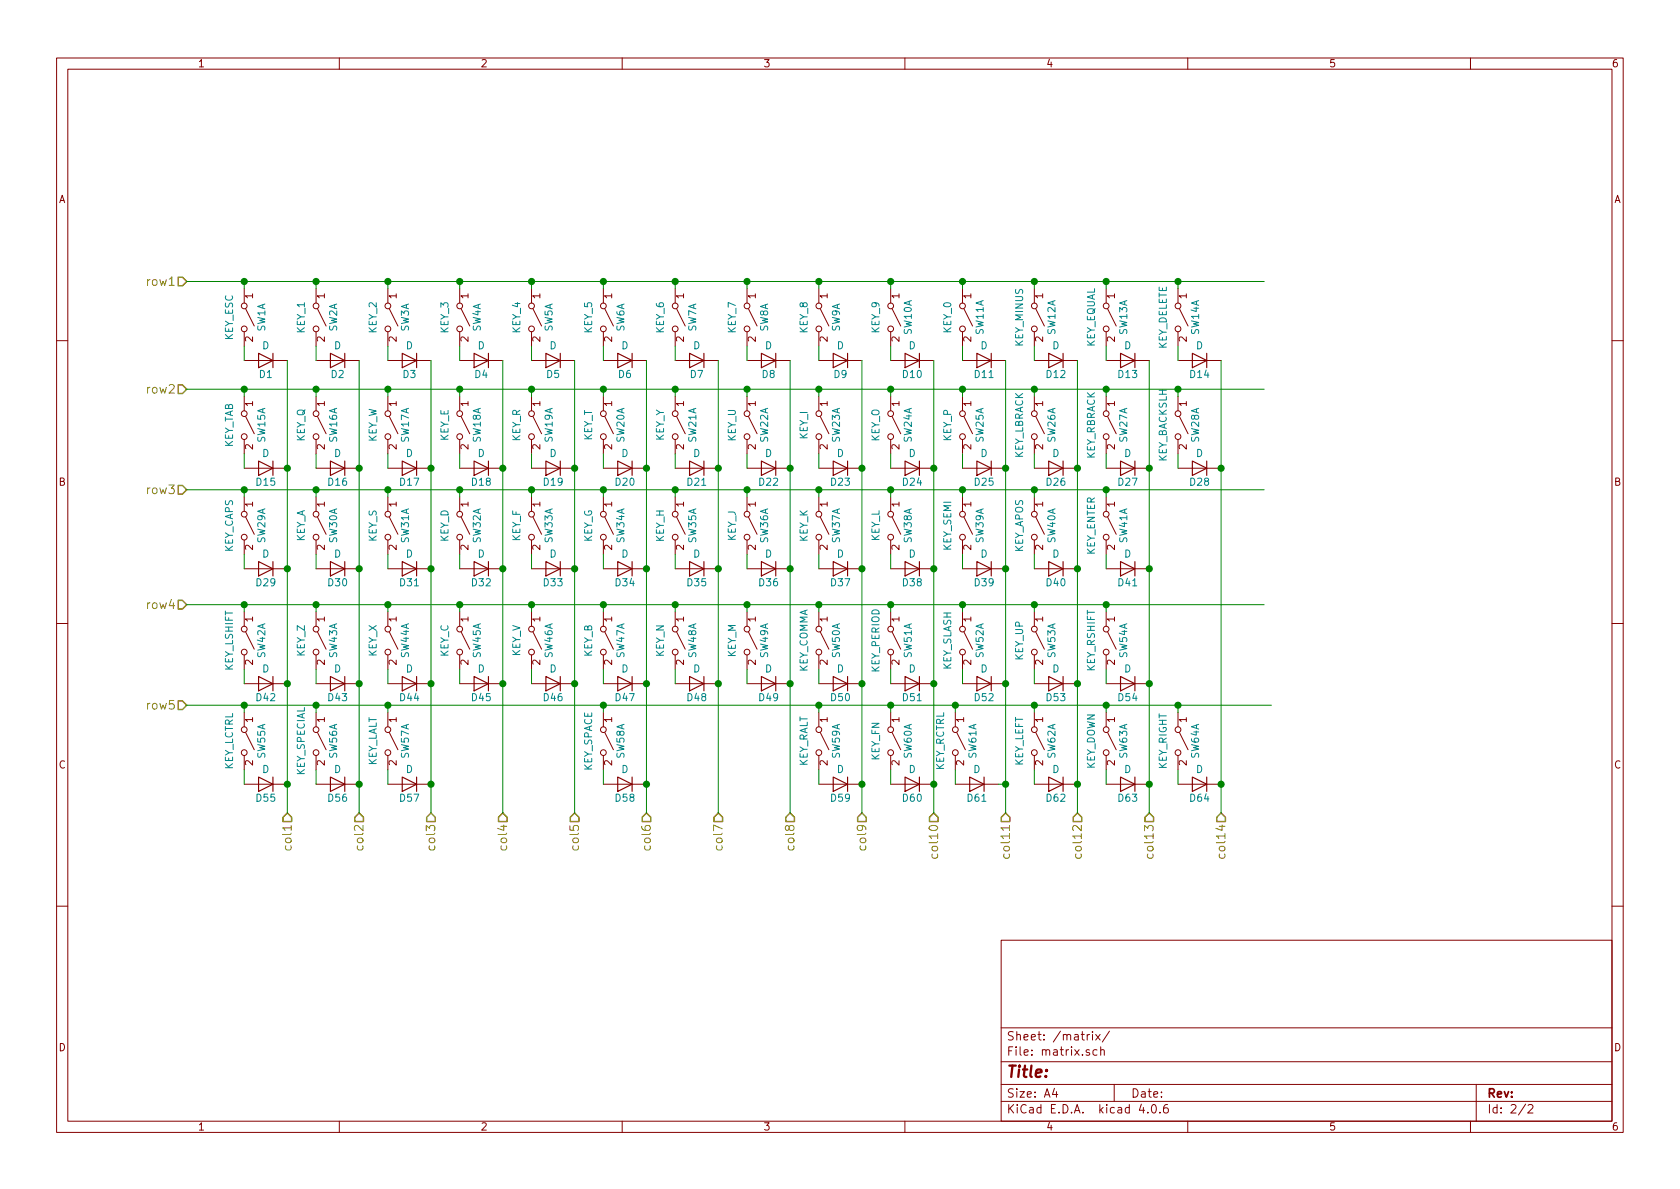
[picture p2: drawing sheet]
<svg xmlns="http://www.w3.org/2000/svg" width="297mm" height="210mm" viewBox="0 0 297 210" stroke-linecap="round" stroke-linejoin="round" font-family="sans-serif">
<g fill="none" stroke="#840000" stroke-width=".18">
<path d="M10 10.3h277v189.9h-277zM12 12.2h273v186.1h-273zM60 10.3v1.9M110 10.3v1.9M160 10.3v1.9M210 10.3v1.9M260 10.3v1.9M43.2 51v2.6M43.2 58.7v2.5M43.4 54.6l1.6 3.1M55.9 51v2.6M55.9 58.7v2.5"/>
<path d="M56.1 54.6l1.6 3.1M68.6 51v2.6M68.6 58.7v2.5M68.8 54.6l1.6 3.1M81.3 51v2.6M81.3 58.7v2.5M81.5 54.6l1.6 3.1M94 51v2.6M94 58.7v2.5M94.2 54.6l1.6 3.1M106.7 51v2.6M106.7 58.7v2.5"/>
<path d="M106.9 54.6l1.6 3.1M119.4 51v2.6M119.4 58.7v2.5M119.6 54.6l1.6 3.1M132.1 51v2.6M132.1 58.7v2.5M132.3 54.6l1.6 3.1M144.8 51v2.6M144.8 58.7v2.5M145 54.6l1.6 3.1M157.5 51v2.6M157.5 58.7v2.5"/>
<path d="M157.7 54.6l1.6 3.1M170.2 51v2.6M170.2 58.7v2.5M170.4 54.6l1.6 3.1M182.9 51v2.6M182.9 58.7v2.5M183.1 54.6l1.6 3.1M195.6 51v2.6M195.6 58.7v2.5M195.8 54.6l1.6 3.1M208.3 51v2.6M208.3 58.7v2.5"/>
<path d="M208.5 54.6l1.6 3.1M10 60.2h2M43.2 70.1v2.5M43.2 77.7v2.6M43.2 63.7h7.6M43.4 73.7l1.6 3M55.9 63.7h7.6M55.9 70.1v2.5M55.9 77.7v2.6M56.1 73.7l1.6 3M68.6 63.7h7.6M68.6 70.1v2.5"/>
<path d="M68.6 77.7v2.6M68.8 73.7l1.6 3M81.3 63.7h7.6M81.3 70.1v2.5M81.3 77.7v2.6M81.5 73.7l1.6 3M94 63.7h7.6M94 70.1v2.5M94 77.7v2.6M94.2 73.7l1.6 3M106.7 63.7h7.6M106.7 70.1v2.5"/>
<path d="M106.7 77.7v2.6M106.9 73.7l1.6 3M119.4 63.7h7.6M119.4 70.1v2.5M119.4 77.7v2.6M119.6 73.7l1.6 3M132.1 63.7h7.6M132.1 70.1v2.5M132.1 77.7v2.6M132.3 73.7l1.6 3M144.8 63.7h7.6M144.8 70.1v2.5"/>
<path d="M144.8 77.7v2.6M145 73.7l1.6 3M157.5 63.7h7.6M157.5 70.1v2.5M157.5 77.7v2.6M157.7 73.7l1.6 3M170.2 63.7h7.6M170.2 70.1v2.5M170.2 77.7v2.6M170.4 73.7l1.6 3M182.9 63.7h7.6M182.9 70.1v2.5"/>
<path d="M182.9 77.7v2.6M183.1 73.7l1.6 3M195.6 63.7h7.6M195.6 70.1v2.5M195.6 77.7v2.6M195.8 73.7l1.6 3M208.3 63.7h7.6M208.3 70.1v2.5M208.3 77.7v2.6M208.5 73.7l1.6 3M285 60.2h2M43.2 87.9v2.5"/>
<path d="M43.2 95.5v2.5M43.2 82.8h7.6M43.4 91.4l1.6 3.1M55.9 87.9v2.5M55.9 95.5v2.5M55.9 82.8h7.6M56.1 91.4l1.6 3.1M68.6 87.9v2.5M68.6 95.5v2.5M68.6 82.8h7.6M68.8 91.4l1.6 3.1M81.3 87.9v2.5"/>
<path d="M81.3 95.5v2.5M81.3 82.8h7.6M81.5 91.4l1.6 3.1M94 87.9v2.5M94 95.5v2.5M94 82.8h7.6M94.2 91.4l1.6 3.1M106.7 87.9v2.5M106.7 95.5v2.5M106.7 82.8h7.6M106.9 91.4l1.6 3.1M119.4 87.9v2.5"/>
<path d="M119.4 95.5v2.5M119.4 82.8h7.6M119.6 91.4l1.6 3.1M132.1 87.9v2.5M132.1 95.5v2.5M132.1 82.8h7.6M132.3 91.4l1.6 3.1M144.8 87.9v2.5M144.8 95.5v2.5M144.8 82.8h7.6M145 91.4l1.6 3.1M157.5 87.9v2.5"/>
<path d="M157.5 95.5v2.5M157.5 82.8h7.6M157.7 91.4l1.6 3.1M170.2 87.9v2.5M170.2 95.5v2.5M170.2 82.8h7.6M170.4 91.4l1.6 3.1M182.9 87.9v2.5M182.9 95.5v2.5M182.9 82.8h7.6M183.1 91.4l1.6 3.1M195.6 87.9v2.5"/>
<path d="M195.6 95.5v2.5M195.6 82.8h7.6M195.8 91.4l1.6 3.1M208.3 82.8h7.6M10 110.3h2M43.2 108.2v2.5M43.2 115.8v2.6M43.2 100.6h7.6M43.4 111.8l1.6 3M55.9 108.2v2.5M55.9 115.8v2.6M55.9 100.6h7.6"/>
<path d="M56.1 111.8l1.6 3M68.6 108.2v2.5M68.6 115.8v2.6M68.6 100.6h7.6M68.8 111.8l1.6 3M81.3 108.2v2.5M81.3 115.8v2.6M81.3 100.6h7.6M81.5 111.8l1.6 3M94 108.2v2.5M94 115.8v2.6M94 100.6h7.6"/>
<path d="M94.2 111.8l1.6 3M106.7 108.2v2.5M106.7 115.8v2.6M106.7 100.6h7.6M106.9 111.8l1.6 3M119.4 108.2v2.5M119.4 115.8v2.6M119.4 100.6h7.6M119.6 111.8l1.6 3M132.1 108.2v2.5M132.1 115.8v2.6M132.1 100.6h7.6"/>
<path d="M132.3 111.8l1.6 3M144.8 108.2v2.5M144.8 115.8v2.6M144.8 100.6h7.6M145 111.8l1.6 3M157.5 108.2v2.5M157.5 115.8v2.6M157.5 100.6h7.6M157.7 111.8l1.6 3M170.2 108.2v2.5M170.2 115.8v2.6M170.2 100.6h7.6"/>
<path d="M170.4 111.8l1.6 3M182.9 108.2v2.5M182.9 115.8v2.6M182.9 100.6h7.6M183.1 111.8l1.6 3M195.6 108.2v2.5M195.6 115.8v2.6M195.6 100.6h7.6M195.8 111.8l1.6 3M285 110.3h2M43.2 126v2.5M43.2 133.6v2.5"/>
<path d="M43.2 120.9h7.6M43.2 138.7h7.6M43.4 129.5l1.6 3.1M55.9 126v2.5M55.9 133.6v2.5M55.9 120.9h7.6M55.9 138.7h7.6M56.1 129.5l1.6 3.1M68.6 126v2.5M68.6 133.6v2.5M68.6 120.9h7.6M68.6 138.7h7.6"/>
<path d="M68.8 129.5l1.6 3.1M81.3 120.9h7.6M94 120.9h7.6M106.7 126v2.5M106.7 133.6v2.5M106.7 120.9h7.6M106.7 138.7h7.6M106.9 129.5l1.6 3.1M119.4 120.9h7.6M132.1 120.9h7.6M144.8 126v2.5M144.8 133.6v2.5"/>
<path d="M144.8 120.9h7.6M144.8 138.7h7.6M145 129.5l1.6 3.1M157.5 126v2.5M157.5 133.6v2.5M157.5 120.9h7.6M157.5 138.7h7.6M157.7 129.5l1.6 3.1M168.9 138.7h7.6M168.9 126v2.5M168.9 133.6v2.5M169.2 129.5l1.5 3.1"/>
<path d="M170.2 120.9h7.6M182.9 126v2.5M182.9 133.6v2.5M182.9 120.9h7.6M182.9 138.7h7.6M183.1 129.5l1.6 3.1M195.6 126v2.5M195.6 133.6v2.5M195.6 120.9h7.6M195.6 138.7h7.6M195.8 129.5l1.6 3.1M208.3 126v2.5"/>
<path d="M208.3 133.6v2.5M208.3 138.7h7.6M208.5 129.5l1.6 3.1M10 160.2h2M177 166.3h108v32h-108zM285 160.2h2M60 198.3v1.9M110 198.3v1.9M160 198.3v1.9M177 194.8h108M177 191.8h108M177 187.8h108"/>
<path d="M177 181.8h108M186.4 192.5l-.3 1h.9M186.8 193v1M192.2 182.9v1M192.6 185.7a.37 .37 0 0 0-.6 .1l.1 .2 .5 .2 .1 .1-.2 .3-.5-.1M192.7 182.9l-.5 .3M193.2 182.4v.2M193.2 182.9v1M193.7 182.9l.8 1M194 185.7l-.5-.1-.3 .3 .1 .6 .2 .1 .5-.1M194.5 182.9l-.8 1M194.6 185.7l.2-.1 .4 .1v.9"/>
<path d="M194.6 185.1v1.5M196.2 182.3l-1.3 2M197 191.8v3M201.8 195.2l-.4 1.1h1M202.9 196.7v.1M203.8 195.4l.1-.1a.81 .81 0 0 1 .6 .6 .81 .81 0 0 1-.3 .8l-.1 .1a.8 .8 0 0 1-.6-.6 .8 .8 0 0 1 .3-.8zM205.1 196.7v.1M206.4 195.3a.59 .59 0 0 0-.7 .7l.1 .7 .2 .1 .5-.1 .1-.5-.2-.2-.4-.1-.3 .3M210 198.3v1.9M260 198.3v1.9M261 191.8v6.5M269.7 195.2l-1.2 2"/>
<path d="M270.2 195.5l.2-.2h.4l.2 .5-.9 1h.9"/>
<circle cx="43.2" cy="58.2" r=".51"/>
<circle cx="43.2" cy="54.1" r=".51"/>
<circle cx="55.9" cy="54.1" r=".51"/>
<circle cx="55.9" cy="58.2" r=".51"/>
<circle cx="68.6" cy="54.1" r=".51"/>
<circle cx="68.6" cy="58.2" r=".51"/>
<circle cx="81.3" cy="58.2" r=".51"/>
<circle cx="81.3" cy="54.1" r=".51"/>
<circle cx="94" cy="54.1" r=".51"/>
<circle cx="94" cy="58.2" r=".51"/>
<circle cx="106.7" cy="54.1" r=".51"/>
<circle cx="106.7" cy="58.2" r=".51"/>
<circle cx="119.4" cy="54.1" r=".51"/>
<circle cx="119.4" cy="58.2" r=".51"/>
<circle cx="132.1" cy="54.1" r=".51"/>
<circle cx="132.1" cy="58.2" r=".51"/>
<circle cx="144.8" cy="58.2" r=".51"/>
<circle cx="144.8" cy="54.1" r=".51"/>
<circle cx="157.5" cy="54.1" r=".51"/>
<circle cx="157.5" cy="58.2" r=".51"/>
<circle cx="170.2" cy="54.1" r=".51"/>
<circle cx="170.2" cy="58.2" r=".51"/>
<circle cx="182.9" cy="54.1" r=".51"/>
<circle cx="182.9" cy="58.2" r=".51"/>
<circle cx="195.6" cy="58.2" r=".51"/>
<circle cx="195.6" cy="54.1" r=".51"/>
<circle cx="208.3" cy="54.1" r=".51"/>
<circle cx="208.3" cy="58.2" r=".51"/>
<circle cx="43.2" cy="77.2" r=".51"/>
<circle cx="43.2" cy="73.1" r=".51"/>
<circle cx="55.9" cy="73.1" r=".51"/>
<circle cx="55.9" cy="77.2" r=".51"/>
<circle cx="68.6" cy="77.2" r=".51"/>
<circle cx="68.6" cy="73.1" r=".51"/>
<circle cx="81.3" cy="73.1" r=".51"/>
<circle cx="81.3" cy="77.2" r=".51"/>
<circle cx="94" cy="77.2" r=".51"/>
<circle cx="94" cy="73.1" r=".51"/>
<circle cx="106.7" cy="73.1" r=".51"/>
<circle cx="106.7" cy="77.2" r=".51"/>
<circle cx="119.4" cy="77.2" r=".51"/>
<circle cx="119.4" cy="73.1" r=".51"/>
<circle cx="132.1" cy="77.2" r=".51"/>
<circle cx="132.1" cy="73.1" r=".51"/>
<circle cx="144.8" cy="73.1" r=".51"/>
<circle cx="144.8" cy="77.2" r=".51"/>
<circle cx="157.5" cy="73.1" r=".51"/>
<circle cx="157.5" cy="77.2" r=".51"/>
<circle cx="170.2" cy="77.2" r=".51"/>
<circle cx="170.2" cy="73.1" r=".51"/>
<circle cx="182.9" cy="73.1" r=".51"/>
<circle cx="182.9" cy="77.2" r=".51"/>
<circle cx="195.6" cy="73.1" r=".51"/>
<circle cx="195.6" cy="77.2" r=".51"/>
<circle cx="208.3" cy="77.2" r=".51"/>
<circle cx="208.3" cy="73.1" r=".51"/>
<circle cx="43.2" cy="95" r=".51"/>
<circle cx="43.2" cy="90.9" r=".51"/>
<circle cx="55.9" cy="90.9" r=".51"/>
<circle cx="55.9" cy="95" r=".51"/>
<circle cx="68.6" cy="95" r=".51"/>
<circle cx="68.6" cy="90.9" r=".51"/>
<circle cx="81.3" cy="95" r=".51"/>
<circle cx="81.3" cy="90.9" r=".51"/>
<circle cx="94" cy="90.9" r=".51"/>
<circle cx="94" cy="95" r=".51"/>
<circle cx="106.7" cy="95" r=".51"/>
<circle cx="106.7" cy="90.9" r=".51"/>
<circle cx="119.4" cy="95" r=".51"/>
<circle cx="119.4" cy="90.9" r=".51"/>
<circle cx="132.1" cy="95" r=".51"/>
<circle cx="132.1" cy="90.9" r=".51"/>
<circle cx="144.8" cy="95" r=".51"/>
<circle cx="144.8" cy="90.9" r=".51"/>
<circle cx="157.5" cy="95" r=".51"/>
<circle cx="157.5" cy="90.9" r=".51"/>
<circle cx="170.2" cy="90.9" r=".51"/>
<circle cx="170.2" cy="95" r=".51"/>
<circle cx="182.9" cy="90.9" r=".51"/>
<circle cx="182.9" cy="95" r=".51"/>
<circle cx="195.6" cy="90.9" r=".51"/>
<circle cx="195.6" cy="95" r=".51"/>
<circle cx="43.2" cy="111.2" r=".51"/>
<circle cx="43.2" cy="115.3" r=".51"/>
<circle cx="55.9" cy="111.2" r=".51"/>
<circle cx="55.9" cy="115.3" r=".51"/>
<circle cx="68.6" cy="115.3" r=".51"/>
<circle cx="68.6" cy="111.2" r=".51"/>
<circle cx="81.3" cy="111.2" r=".51"/>
<circle cx="81.3" cy="115.3" r=".51"/>
<circle cx="94" cy="111.2" r=".51"/>
<circle cx="94" cy="115.3" r=".51"/>
<circle cx="106.7" cy="111.2" r=".51"/>
<circle cx="106.7" cy="115.3" r=".51"/>
<circle cx="119.4" cy="115.3" r=".51"/>
<circle cx="119.4" cy="111.2" r=".51"/>
<circle cx="132.1" cy="111.2" r=".51"/>
<circle cx="132.1" cy="115.3" r=".51"/>
<circle cx="144.8" cy="115.3" r=".51"/>
<circle cx="144.8" cy="111.2" r=".51"/>
<circle cx="157.5" cy="111.2" r=".51"/>
<circle cx="157.5" cy="115.3" r=".51"/>
<circle cx="170.2" cy="111.2" r=".51"/>
<circle cx="170.2" cy="115.3" r=".51"/>
<circle cx="182.9" cy="111.2" r=".51"/>
<circle cx="182.9" cy="115.3" r=".51"/>
<circle cx="195.6" cy="111.2" r=".51"/>
<circle cx="195.6" cy="115.3" r=".51"/>
<circle cx="43.2" cy="129" r=".51"/>
<circle cx="43.2" cy="133.1" r=".51"/>
<circle cx="55.9" cy="133.1" r=".51"/>
<circle cx="55.9" cy="129" r=".51"/>
<circle cx="68.6" cy="129" r=".51"/>
<circle cx="68.6" cy="133.1" r=".51"/>
<circle cx="106.7" cy="133.1" r=".51"/>
<circle cx="106.7" cy="129" r=".51"/>
<circle cx="144.8" cy="129" r=".51"/>
<circle cx="144.8" cy="133.1" r=".51"/>
<circle cx="157.5" cy="129" r=".51"/>
<circle cx="157.5" cy="133.1" r=".51"/>
<circle cx="168.9" cy="129" r=".51"/>
<circle cx="168.9" cy="133.1" r=".51"/>
<circle cx="182.9" cy="129" r=".51"/>
<circle cx="182.9" cy="133.1" r=".51"/>
<circle cx="195.6" cy="129" r=".51"/>
<circle cx="195.6" cy="133.1" r=".51"/>
<circle cx="208.3" cy="129" r=".51"/>
<circle cx="208.3" cy="133.1" r=".51"/>
</g>
<g fill="none" stroke="#848400" stroke-width=".25">
<path d="M31.5 49h.8l.7 .8-.7 .7h-.8zM31.5 68.1h.8l.7 .7-.7 .8h-.8zM31.5 85.8h.8l.7 .8-.7 .8h-.8zM31.5 106.2h.8l.7 .7-.7 .8h-.8zM31.5 123.9h.8l.7 .8-.7 .8h-.8zM50.8 143.8l.8 .7v.8h-1.6v-.8zM63.5 143.8l.8 .7v.8h-1.6v-.8zM76.2 143.8l.8 .7v.8h-1.6v-.8zM88.9 143.8l.8 .7v.8h-1.6v-.8zM101.6 143.8l.8 .7v.8h-1.6v-.8zM114.3 143.8l.8 .7v.8h-1.6v-.8zM127 143.8l.8 .7v.8h-1.6v-.8z"/>
<path d="M139.7 143.8l.8 .7v.8h-1.6v-.8zM152.4 143.8l.8 .7v.8h-1.6v-.8zM165.1 143.8l.8 .7v.8h-1.6v-.8zM177.8 143.8l.8 .7v.8h-1.6v-.8zM190.5 143.8l.8 .7v.8h-1.6v-.8zM203.2 143.8l.8 .7v.8h-1.6v-.8zM215.9 143.8l.8 .7v.8h-1.6v-.8z"/>
</g>
<g fill="none" stroke="#840000" stroke-width=".2">
<path d="M45.7 62.5l2.6 1.2-2.6 1.3zM48.3 62.5v2.5M58.4 62.5l2.6 1.2-2.6 1.3zM61 62.5v2.5M71.1 62.5l2.6 1.2-2.6 1.3zM73.7 62.5v2.5M83.8 62.5l2.6 1.2-2.6 1.3zM86.4 62.5v2.5M96.5 62.5l2.6 1.2-2.6 1.3zM99.1 62.5v2.5M109.2 62.5l2.6 1.2-2.6 1.3zM111.8 62.5v2.5"/>
<path d="M121.9 62.5l2.6 1.2-2.6 1.3zM124.5 62.5v2.5M134.6 62.5l2.6 1.2-2.6 1.3zM137.2 62.5v2.5M147.3 62.5l2.6 1.2-2.6 1.3zM149.9 62.5v2.5M160 62.5l2.6 1.2-2.6 1.3zM162.6 62.5v2.5M172.7 62.5l2.6 1.2-2.6 1.3zM175.3 62.5v2.5M185.4 62.5l2.6 1.2-2.6 1.3zM188 62.5v2.5"/>
<path d="M198.1 62.5l2.6 1.2-2.6 1.3zM200.7 62.5v2.5M210.8 62.5l2.6 1.2-2.6 1.3zM213.4 62.5v2.5M45.7 81.5l2.6 1.3-2.6 1.3zM45.7 99.3l2.6 1.3-2.6 1.2zM48.3 81.5v2.6M48.3 99.3v2.5M58.4 81.5l2.6 1.3-2.6 1.3zM58.4 99.3l2.6 1.3-2.6 1.2zM61 81.5v2.6M61 99.3v2.5"/>
<path d="M71.1 81.5l2.6 1.3-2.6 1.3zM71.1 99.3l2.6 1.3-2.6 1.2zM73.7 81.5v2.6M73.7 99.3v2.5M83.8 81.5l2.6 1.3-2.6 1.3zM83.8 99.3l2.6 1.3-2.6 1.2zM86.4 81.5v2.6M86.4 99.3v2.5M96.5 81.5l2.6 1.3-2.6 1.3zM96.5 99.3l2.6 1.3-2.6 1.2zM99.1 81.5v2.6M99.1 99.3v2.5"/>
<path d="M109.2 81.5l2.6 1.3-2.6 1.3zM109.2 99.3l2.6 1.3-2.6 1.2zM111.8 81.5v2.6M111.8 99.3v2.5M121.9 81.5l2.6 1.3-2.6 1.3zM121.9 99.3l2.6 1.3-2.6 1.2zM124.5 81.5v2.6M124.5 99.3v2.5M134.6 81.5l2.6 1.3-2.6 1.3zM134.6 99.3l2.6 1.3-2.6 1.2zM137.2 81.5v2.6M137.2 99.3v2.5"/>
<path d="M147.3 81.5l2.6 1.3-2.6 1.3zM147.3 99.3l2.6 1.3-2.6 1.2zM149.9 81.5v2.6M149.9 99.3v2.5M160 81.5l2.6 1.3-2.6 1.3zM160 99.3l2.6 1.3-2.6 1.2zM162.6 81.5v2.6M162.6 99.3v2.5M172.7 81.5l2.6 1.3-2.6 1.3zM172.7 99.3l2.6 1.3-2.6 1.2zM175.3 81.5v2.6M175.3 99.3v2.5"/>
<path d="M185.4 81.5l2.6 1.3-2.6 1.3zM185.4 99.3l2.6 1.3-2.6 1.2zM188 81.5v2.6M188 99.3v2.5M198.1 81.5l2.6 1.3-2.6 1.3zM198.1 99.3l2.6 1.3-2.6 1.2zM200.7 81.5v2.6M200.7 99.3v2.5M210.8 81.5l2.6 1.3-2.6 1.3zM213.4 81.5v2.6M45.7 119.6l2.6 1.3-2.6 1.3zM48.3 119.6v2.6"/>
<path d="M58.4 119.6l2.6 1.3-2.6 1.3zM61 119.6v2.6M71.1 119.6l2.6 1.3-2.6 1.3zM73.7 119.6v2.6M83.8 119.6l2.6 1.3-2.6 1.3zM86.4 119.6v2.6M96.5 119.6l2.6 1.3-2.6 1.3zM99.1 119.6v2.6M109.2 119.6l2.6 1.3-2.6 1.3zM111.8 119.6v2.6M121.9 119.6l2.6 1.3-2.6 1.3zM124.5 119.6v2.6"/>
<path d="M134.6 119.6l2.6 1.3-2.6 1.3zM137.2 119.6v2.6M147.3 119.6l2.6 1.3-2.6 1.3zM149.9 119.6v2.6M160 119.6l2.6 1.3-2.6 1.3zM162.6 119.6v2.6M172.7 119.6l2.6 1.3-2.6 1.3zM175.3 119.6v2.6M185.4 119.6l2.6 1.3-2.6 1.3zM188 119.6v2.6M198.1 119.6l2.6 1.3-2.6 1.3zM200.7 119.6v2.6"/>
<path d="M45.7 137.4l2.6 1.3-2.6 1.2zM48.3 137.4v2.5M58.4 137.4l2.6 1.3-2.6 1.2zM61 137.4v2.5M71.1 137.4l2.6 1.3-2.6 1.2zM73.7 137.4v2.5M109.2 137.4l2.6 1.3-2.6 1.2zM111.8 137.4v2.5M147.3 137.4l2.6 1.3-2.6 1.2zM149.9 137.4v2.5M160 137.4l2.6 1.3-2.6 1.2zM162.6 137.4v2.5"/>
<path d="M171.4 137.4l2.6 1.3-2.6 1.2zM174 137.4v2.5M185.4 137.4l2.6 1.3-2.6 1.2zM188 137.4v2.5M198.1 137.4l2.6 1.3-2.6 1.2zM200.7 137.4v2.5M210.8 137.4l2.6 1.3-2.6 1.2zM213.4 137.4v2.5"/>
</g>
<g fill="none" stroke="#008400" stroke-width=".18">
<path d="M33 49.8h190.5M43.2 49.8v1.2M55.9 49.8v1.2M68.6 49.8v1.2M81.3 49.8v1.2M94 49.8v1.2M106.7 49.8v1.2M119.4 49.8v1.2M132.1 49.8v1.2M144.8 49.8v1.2M157.5 49.8v1.2M170.2 49.8v1.2"/>
<path d="M182.9 49.8v1.2M195.6 49.8v1.2M208.3 49.8v1.2M33 68.8h190.5M43.2 61.2v2.5M43.2 68.8v1.3M50.8 63.7v80.1M55.9 61.2v2.5M55.9 68.8v1.3M63.5 63.7v80.1M68.6 61.2v2.5M68.6 68.8v1.3"/>
<path d="M76.2 63.7v80.1M81.3 61.2v2.5M81.3 68.8v1.3M88.9 63.7v80.1M94 61.2v2.5M94 68.8v1.3M101.6 63.7v80.1M106.7 61.2v2.5M106.7 68.8v1.3M114.3 63.7v80.1M119.4 61.2v2.5M119.4 68.8v1.3"/>
<path d="M127 63.7v80.1M132.1 61.2v2.5M132.1 68.8v1.3M139.7 63.7v80.1M144.8 61.2v2.5M144.8 68.8v1.3M152.4 63.7v80.1M157.5 61.2v2.5M157.5 68.8v1.3M165.1 63.7v80.1M170.2 61.2v2.5M170.2 68.8v1.3"/>
<path d="M177.8 63.7v80.1M182.9 61.2v2.5M182.9 68.8v1.3M190.5 63.7v80.1M195.6 61.2v2.5M195.6 68.8v1.3M203.2 63.7v80.1M208.3 61.2v2.5M208.3 68.8v1.3M215.9 63.7v80.1M33 86.6h190.5M43.2 80.3v2.5"/>
<path d="M43.2 86.6v1.3M43.2 98v2.6M55.9 80.3v2.5M55.9 86.6v1.3M55.9 98v2.6M68.6 80.3v2.5M68.6 86.6v1.3M68.6 98v2.6M81.3 80.3v2.5M81.3 86.6v1.3M81.3 98v2.6M94 80.3v2.5"/>
<path d="M94 86.6v1.3M94 98v2.6M106.7 80.3v2.5M106.7 86.6v1.3M106.7 98v2.6M119.4 80.3v2.5M119.4 86.6v1.3M119.4 98v2.6M132.1 80.3v2.5M132.1 86.6v1.3M132.1 98v2.6M144.8 80.3v2.5"/>
<path d="M144.8 86.6v1.3M144.8 98v2.6M157.5 80.3v2.5M157.5 86.6v1.3M157.5 98v2.6M170.2 80.3v2.5M170.2 86.6v1.3M170.2 98v2.6M182.9 80.3v2.5M182.9 86.6v1.3M182.9 98v2.6M195.6 80.3v2.5"/>
<path d="M195.6 86.6v1.3M195.6 98v2.6M208.3 80.3v2.5M33 106.9h190.5M43.2 106.9v1.3M43.2 118.4v2.5M55.9 106.9v1.3M55.9 118.4v2.5M68.6 106.9v1.3M68.6 118.4v2.5M81.3 106.9v1.3M81.3 118.4v2.5"/>
<path d="M94 106.9v1.3M94 118.4v2.5M106.7 106.9v1.3M106.7 118.4v2.5M119.4 106.9v1.3M119.4 118.4v2.5M132.1 106.9v1.3M132.1 118.4v2.5M144.8 106.9v1.3M144.8 118.4v2.5M157.5 106.9v1.3M157.5 118.4v2.5"/>
<path d="M170.2 106.9v1.3M170.2 118.4v2.5M182.9 106.9v1.3M182.9 118.4v2.5M195.6 106.9v1.3M195.6 118.4v2.5M33 124.7h191.8M43.2 124.7v1.3M43.2 136.1v2.6M55.9 124.7v1.3M55.9 136.1v2.6M68.6 124.7v1.3"/>
<path d="M68.6 136.1v2.6M106.7 124.7v1.3M106.7 136.1v2.6M144.8 124.7v1.3M144.8 136.1v2.6M157.5 124.7v1.3M157.5 136.1v2.6M168.9 124.7v1.3M168.9 136.1v2.6M176.5 138.7h1.3M182.9 124.7v1.3M182.9 136.1v2.6"/>
<path d="M195.6 124.7v1.3M195.6 136.1v2.6M208.3 124.7v1.3M208.3 136.1v2.6"/>
</g>
<g fill="#008400" stroke="#008400" stroke-width=".25">
<circle cx="55.9" cy="49.8" r=".51"/>
<circle cx="68.6" cy="49.8" r=".51"/>
<circle cx="43.2" cy="49.8" r=".51"/>
<circle cx="81.3" cy="49.8" r=".51"/>
<circle cx="94" cy="49.8" r=".51"/>
<circle cx="106.7" cy="49.8" r=".51"/>
<circle cx="119.4" cy="49.8" r=".51"/>
<circle cx="132.1" cy="49.8" r=".51"/>
<circle cx="144.8" cy="49.8" r=".51"/>
<circle cx="157.5" cy="49.8" r=".51"/>
<circle cx="170.2" cy="49.8" r=".51"/>
<circle cx="182.9" cy="49.8" r=".51"/>
<circle cx="195.6" cy="49.8" r=".51"/>
<circle cx="208.3" cy="49.8" r=".51"/>
<circle cx="43.2" cy="68.8" r=".51"/>
<circle cx="55.9" cy="68.8" r=".51"/>
<circle cx="68.6" cy="68.8" r=".51"/>
<circle cx="81.3" cy="68.8" r=".51"/>
<circle cx="94" cy="68.8" r=".51"/>
<circle cx="106.7" cy="68.8" r=".51"/>
<circle cx="119.4" cy="68.8" r=".51"/>
<circle cx="132.1" cy="68.8" r=".51"/>
<circle cx="144.8" cy="68.8" r=".51"/>
<circle cx="157.5" cy="68.8" r=".51"/>
<circle cx="170.2" cy="68.8" r=".51"/>
<circle cx="182.9" cy="68.8" r=".51"/>
<circle cx="195.6" cy="68.8" r=".51"/>
<circle cx="208.3" cy="68.8" r=".51"/>
<circle cx="43.2" cy="86.6" r=".51"/>
<circle cx="55.9" cy="86.6" r=".51"/>
<circle cx="68.6" cy="86.6" r=".51"/>
<circle cx="81.3" cy="86.6" r=".51"/>
<circle cx="94" cy="86.6" r=".51"/>
<circle cx="106.7" cy="86.6" r=".51"/>
<circle cx="119.4" cy="86.6" r=".51"/>
<circle cx="132.1" cy="86.6" r=".51"/>
<circle cx="144.8" cy="86.6" r=".51"/>
<circle cx="157.5" cy="86.6" r=".51"/>
<circle cx="170.2" cy="86.6" r=".51"/>
<circle cx="182.9" cy="86.6" r=".51"/>
<circle cx="195.6" cy="86.6" r=".51"/>
<circle cx="43.2" cy="106.9" r=".51"/>
<circle cx="55.9" cy="106.9" r=".51"/>
<circle cx="68.6" cy="106.9" r=".51"/>
<circle cx="81.3" cy="106.9" r=".51"/>
<circle cx="94" cy="106.9" r=".51"/>
<circle cx="106.7" cy="106.9" r=".51"/>
<circle cx="119.4" cy="106.9" r=".51"/>
<circle cx="132.1" cy="106.9" r=".51"/>
<circle cx="144.8" cy="106.9" r=".51"/>
<circle cx="157.5" cy="106.9" r=".51"/>
<circle cx="182.9" cy="106.9" r=".51"/>
<circle cx="43.2" cy="124.7" r=".51"/>
<circle cx="55.9" cy="124.7" r=".51"/>
<circle cx="68.6" cy="124.7" r=".51"/>
<circle cx="50.8" cy="138.7" r=".51"/>
<circle cx="50.8" cy="120.9" r=".51"/>
<circle cx="50.8" cy="100.6" r=".51"/>
<circle cx="50.8" cy="82.8" r=".51"/>
<circle cx="63.5" cy="138.7" r=".51"/>
<circle cx="63.5" cy="120.9" r=".51"/>
<circle cx="63.5" cy="100.6" r=".51"/>
<circle cx="63.5" cy="82.8" r=".51"/>
<circle cx="76.2" cy="138.7" r=".51"/>
<circle cx="76.2" cy="120.9" r=".51"/>
<circle cx="76.2" cy="100.6" r=".51"/>
<circle cx="76.2" cy="82.8" r=".51"/>
<circle cx="88.9" cy="120.9" r=".51"/>
<circle cx="88.9" cy="100.6" r=".51"/>
<circle cx="88.9" cy="82.8" r=".51"/>
<circle cx="101.6" cy="120.9" r=".51"/>
<circle cx="101.6" cy="100.6" r=".51"/>
<circle cx="101.6" cy="82.8" r=".51"/>
<circle cx="114.3" cy="82.8" r=".51"/>
<circle cx="114.3" cy="100.6" r=".51"/>
<circle cx="114.3" cy="120.9" r=".51"/>
<circle cx="127" cy="120.9" r=".51"/>
<circle cx="127" cy="100.6" r=".51"/>
<circle cx="127" cy="82.8" r=".51"/>
<circle cx="139.7" cy="120.9" r=".51"/>
<circle cx="139.7" cy="100.6" r=".51"/>
<circle cx="139.7" cy="82.8" r=".51"/>
<circle cx="152.4" cy="120.9" r=".51"/>
<circle cx="152.4" cy="100.6" r=".51"/>
<circle cx="152.4" cy="82.8" r=".51"/>
<circle cx="165.1" cy="120.9" r=".51"/>
<circle cx="165.1" cy="100.6" r=".51"/>
<circle cx="165.1" cy="82.8" r=".51"/>
<circle cx="177.8" cy="120.9" r=".51"/>
<circle cx="177.8" cy="100.6" r=".51"/>
<circle cx="177.8" cy="82.8" r=".51"/>
<circle cx="190.5" cy="100.6" r=".51"/>
<circle cx="190.5" cy="82.8" r=".51"/>
<circle cx="203.2" cy="100.6" r=".51"/>
<circle cx="203.2" cy="82.8" r=".51"/>
<circle cx="215.9" cy="82.8" r=".51"/>
<circle cx="170.2" cy="106.9" r=".51"/>
<circle cx="195.6" cy="106.9" r=".51"/>
<circle cx="190.5" cy="120.9" r=".51"/>
<circle cx="203.2" cy="120.9" r=".51"/>
<circle cx="177.8" cy="138.7" r=".51"/>
<circle cx="215.9" cy="138.7" r=".51"/>
<circle cx="208.3" cy="124.7" r=".51"/>
<circle cx="195.6" cy="124.7" r=".51"/>
<circle cx="182.9" cy="124.7" r=".51"/>
<circle cx="190.5" cy="138.7" r=".51"/>
<circle cx="203.2" cy="138.7" r=".51"/>
<circle cx="168.9" cy="124.7" r=".51"/>
<circle cx="157.5" cy="124.7" r=".51"/>
<circle cx="165.1" cy="138.7" r=".51"/>
<circle cx="152.4" cy="138.7" r=".51"/>
<circle cx="144.8" cy="124.7" r=".51"/>
<circle cx="106.7" cy="124.7" r=".51"/>
<circle cx="114.3" cy="138.7" r=".51"/>
</g>
<text font-size="2.8" fill="#840000" x="178" y="190.5">Title:</text>
<g font-size="2.1" fill="#848400">
<text x="26.1" y="50.5">row1</text>
<text x="26.1" y="69.6">row2</text>
<text x="26.1" y="87.4">row3</text>
<text x="26.1" y="107.7">row4</text>
<text x="26.1" y="125.5">row5</text>
<text x="51.6" y="149.9" transform="rotate(-90 51.6 149.9)">col1</text>
<text x="64.3" y="149.9" transform="rotate(-90 64.3 149.9)">col2</text>
<text x="77" y="149.9" transform="rotate(-90 77 149.9)">col3</text>
<text x="89.7" y="149.9" transform="rotate(-90 89.7 149.9)">col4</text>
<text x="102.4" y="149.9" transform="rotate(-90 102.4 149.9)">col5</text>
<text x="115.1" y="149.9" transform="rotate(-90 115.1 149.9)">col6</text>
<text x="127.8" y="149.9" transform="rotate(-90 127.8 149.9)">col7</text>
<text x="140.5" y="149.9" transform="rotate(-90 140.5 149.9)">col8</text>
<text x="153.2" y="149.9" transform="rotate(-90 153.2 149.9)">col9</text>
<text x="165.9" y="151.1" transform="rotate(-90 165.9 151.1)">col10</text>
<text x="178.6" y="151.1" transform="rotate(-90 178.6 151.1)">col11</text>
<text x="191.3" y="151.1" transform="rotate(-90 191.3 151.1)">col12</text>
<text x="204" y="151.1" transform="rotate(-90 204 151.1)">col13</text>
<text x="216.7" y="151.1" transform="rotate(-90 216.7 151.1)">col14</text>
</g>
<g font-size="2.1" fill="#840000">
<text x="178" y="184">Sheet: /matrix/</text>
<text x="178" y="186.7">File: matrix.sch</text>
<text x="178" y="196.9">KiCad E.D.A. kicad 4.0.6</text>
<text x="178" y="194.1">Size: A4</text>
<text x="200" y="194.1">Date:</text>
<text x="263" y="194.1">Rev:</text>
<text x="263" y="196.9">Id: 2/2</text>
</g>
<g font-size="1.8" fill="#840000">
<text x="35" y="11.9">1</text>
<text x="85" y="11.9">2</text>
<text x="135" y="11.9">3</text>
<text x="185" y="11.9">4</text>
<text x="235" y="11.9">5</text>
<text x="285" y="11.9">6</text>
<text x="10.4" y="35.9">A</text>
<text x="285.4" y="35.9">A</text>
<text x="44.7" y="52.8" transform="rotate(-90 44.7 52.8)">1</text>
<text x="57.4" y="52.8" transform="rotate(-90 57.4 52.8)">1</text>
<text x="70.1" y="52.8" transform="rotate(-90 70.1 52.8)">1</text>
<text x="82.8" y="52.8" transform="rotate(-90 82.8 52.8)">1</text>
<text x="95.5" y="52.8" transform="rotate(-90 95.5 52.8)">1</text>
<text x="108.2" y="52.8" transform="rotate(-90 108.2 52.8)">1</text>
<text x="120.9" y="52.8" transform="rotate(-90 120.9 52.8)">1</text>
<text x="133.6" y="52.8" transform="rotate(-90 133.6 52.8)">1</text>
<text x="146.3" y="52.8" transform="rotate(-90 146.3 52.8)">1</text>
<text x="159" y="52.8" transform="rotate(-90 159 52.8)">1</text>
<text x="171.7" y="52.8" transform="rotate(-90 171.7 52.8)">1</text>
<text x="184.4" y="52.8" transform="rotate(-90 184.4 52.8)">1</text>
<text x="197.1" y="52.8" transform="rotate(-90 197.1 52.8)">1</text>
<text x="209.8" y="52.8" transform="rotate(-90 209.8 52.8)">1</text>
<text x="44.7" y="60.4" transform="rotate(-90 44.7 60.4)">2</text>
<text x="57.4" y="60.4" transform="rotate(-90 57.4 60.4)">2</text>
<text x="70.1" y="60.4" transform="rotate(-90 70.1 60.4)">2</text>
<text x="82.8" y="60.4" transform="rotate(-90 82.8 60.4)">2</text>
<text x="95.5" y="60.4" transform="rotate(-90 95.5 60.4)">2</text>
<text x="108.2" y="60.4" transform="rotate(-90 108.2 60.4)">2</text>
<text x="120.9" y="60.4" transform="rotate(-90 120.9 60.4)">2</text>
<text x="133.6" y="60.4" transform="rotate(-90 133.6 60.4)">2</text>
<text x="146.3" y="60.4" transform="rotate(-90 146.3 60.4)">2</text>
<text x="159" y="60.4" transform="rotate(-90 159 60.4)">2</text>
<text x="171.7" y="60.4" transform="rotate(-90 171.7 60.4)">2</text>
<text x="184.4" y="60.4" transform="rotate(-90 184.4 60.4)">2</text>
<text x="197.1" y="60.4" transform="rotate(-90 197.1 60.4)">2</text>
<text x="209.8" y="60.4" transform="rotate(-90 209.8 60.4)">2</text>
<text x="44.7" y="71.9" transform="rotate(-90 44.7 71.9)">1</text>
<text x="57.4" y="71.9" transform="rotate(-90 57.4 71.9)">1</text>
<text x="70.1" y="71.9" transform="rotate(-90 70.1 71.9)">1</text>
<text x="82.8" y="71.9" transform="rotate(-90 82.8 71.9)">1</text>
<text x="95.5" y="71.9" transform="rotate(-90 95.5 71.9)">1</text>
<text x="108.2" y="71.9" transform="rotate(-90 108.2 71.9)">1</text>
<text x="120.9" y="71.9" transform="rotate(-90 120.9 71.9)">1</text>
<text x="133.6" y="71.9" transform="rotate(-90 133.6 71.9)">1</text>
<text x="146.3" y="71.9" transform="rotate(-90 146.3 71.9)">1</text>
<text x="159" y="71.9" transform="rotate(-90 159 71.9)">1</text>
<text x="171.7" y="71.9" transform="rotate(-90 171.7 71.9)">1</text>
<text x="184.4" y="71.9" transform="rotate(-90 184.4 71.9)">1</text>
<text x="197.1" y="71.9" transform="rotate(-90 197.1 71.9)">1</text>
<text x="209.8" y="71.9" transform="rotate(-90 209.8 71.9)">1</text>
<text x="44.7" y="79.5" transform="rotate(-90 44.7 79.5)">2</text>
<text x="57.4" y="79.5" transform="rotate(-90 57.4 79.5)">2</text>
<text x="70.1" y="79.5" transform="rotate(-90 70.1 79.5)">2</text>
<text x="82.8" y="79.5" transform="rotate(-90 82.8 79.5)">2</text>
<text x="95.5" y="79.5" transform="rotate(-90 95.5 79.5)">2</text>
<text x="108.2" y="79.5" transform="rotate(-90 108.2 79.5)">2</text>
<text x="120.9" y="79.5" transform="rotate(-90 120.9 79.5)">2</text>
<text x="133.6" y="79.5" transform="rotate(-90 133.6 79.5)">2</text>
<text x="146.3" y="79.5" transform="rotate(-90 146.3 79.5)">2</text>
<text x="159" y="79.5" transform="rotate(-90 159 79.5)">2</text>
<text x="171.7" y="79.5" transform="rotate(-90 171.7 79.5)">2</text>
<text x="184.4" y="79.5" transform="rotate(-90 184.4 79.5)">2</text>
<text x="197.1" y="79.5" transform="rotate(-90 197.1 79.5)">2</text>
<text x="209.8" y="79.5" transform="rotate(-90 209.8 79.5)">2</text>
<text x="10.4" y="85.9">B</text>
<text x="44.7" y="89.6" transform="rotate(-90 44.7 89.6)">1</text>
<text x="57.4" y="89.6" transform="rotate(-90 57.4 89.6)">1</text>
<text x="70.1" y="89.6" transform="rotate(-90 70.1 89.6)">1</text>
<text x="82.8" y="89.6" transform="rotate(-90 82.8 89.6)">1</text>
<text x="95.5" y="89.6" transform="rotate(-90 95.5 89.6)">1</text>
<text x="108.2" y="89.6" transform="rotate(-90 108.2 89.6)">1</text>
<text x="120.9" y="89.6" transform="rotate(-90 120.9 89.6)">1</text>
<text x="133.6" y="89.6" transform="rotate(-90 133.6 89.6)">1</text>
<text x="146.3" y="89.6" transform="rotate(-90 146.3 89.6)">1</text>
<text x="159" y="89.6" transform="rotate(-90 159 89.6)">1</text>
<text x="171.7" y="89.6" transform="rotate(-90 171.7 89.6)">1</text>
<text x="184.4" y="89.6" transform="rotate(-90 184.4 89.6)">1</text>
<text x="197.1" y="89.6" transform="rotate(-90 197.1 89.6)">1</text>
<text x="285.4" y="85.9">B</text>
<text x="44.7" y="97.3" transform="rotate(-90 44.7 97.3)">2</text>
<text x="57.4" y="97.3" transform="rotate(-90 57.4 97.3)">2</text>
<text x="70.1" y="97.3" transform="rotate(-90 70.1 97.3)">2</text>
<text x="82.8" y="97.3" transform="rotate(-90 82.8 97.3)">2</text>
<text x="95.5" y="97.3" transform="rotate(-90 95.5 97.3)">2</text>
<text x="108.2" y="97.3" transform="rotate(-90 108.2 97.3)">2</text>
<text x="120.9" y="97.3" transform="rotate(-90 120.9 97.3)">2</text>
<text x="133.6" y="97.3" transform="rotate(-90 133.6 97.3)">2</text>
<text x="146.3" y="97.3" transform="rotate(-90 146.3 97.3)">2</text>
<text x="159" y="97.3" transform="rotate(-90 159 97.3)">2</text>
<text x="171.7" y="97.3" transform="rotate(-90 171.7 97.3)">2</text>
<text x="184.4" y="97.3" transform="rotate(-90 184.4 97.3)">2</text>
<text x="197.1" y="97.3" transform="rotate(-90 197.1 97.3)">2</text>
<text x="44.7" y="110" transform="rotate(-90 44.7 110)">1</text>
<text x="57.4" y="110" transform="rotate(-90 57.4 110)">1</text>
<text x="70.1" y="110" transform="rotate(-90 70.1 110)">1</text>
<text x="82.8" y="110" transform="rotate(-90 82.8 110)">1</text>
<text x="95.5" y="110" transform="rotate(-90 95.5 110)">1</text>
<text x="108.2" y="110" transform="rotate(-90 108.2 110)">1</text>
<text x="120.9" y="110" transform="rotate(-90 120.9 110)">1</text>
<text x="133.6" y="110" transform="rotate(-90 133.6 110)">1</text>
<text x="146.3" y="110" transform="rotate(-90 146.3 110)">1</text>
<text x="159" y="110" transform="rotate(-90 159 110)">1</text>
<text x="171.7" y="110" transform="rotate(-90 171.7 110)">1</text>
<text x="184.4" y="110" transform="rotate(-90 184.4 110)">1</text>
<text x="197.1" y="110" transform="rotate(-90 197.1 110)">1</text>
<text x="44.7" y="117.6" transform="rotate(-90 44.7 117.6)">2</text>
<text x="57.4" y="117.6" transform="rotate(-90 57.4 117.6)">2</text>
<text x="70.1" y="117.6" transform="rotate(-90 70.1 117.6)">2</text>
<text x="82.8" y="117.6" transform="rotate(-90 82.8 117.6)">2</text>
<text x="95.5" y="117.6" transform="rotate(-90 95.5 117.6)">2</text>
<text x="108.2" y="117.6" transform="rotate(-90 108.2 117.6)">2</text>
<text x="120.9" y="117.6" transform="rotate(-90 120.9 117.6)">2</text>
<text x="133.6" y="117.6" transform="rotate(-90 133.6 117.6)">2</text>
<text x="146.3" y="117.6" transform="rotate(-90 146.3 117.6)">2</text>
<text x="159" y="117.6" transform="rotate(-90 159 117.6)">2</text>
<text x="171.7" y="117.6" transform="rotate(-90 171.7 117.6)">2</text>
<text x="184.4" y="117.6" transform="rotate(-90 184.4 117.6)">2</text>
<text x="197.1" y="117.6" transform="rotate(-90 197.1 117.6)">2</text>
<text x="44.7" y="127.7" transform="rotate(-90 44.7 127.7)">1</text>
<text x="57.4" y="127.7" transform="rotate(-90 57.4 127.7)">1</text>
<text x="70.1" y="127.7" transform="rotate(-90 70.1 127.7)">1</text>
<text x="108.2" y="127.7" transform="rotate(-90 108.2 127.7)">1</text>
<text x="146.3" y="127.7" transform="rotate(-90 146.3 127.7)">1</text>
<text x="159" y="127.7" transform="rotate(-90 159 127.7)">1</text>
<text x="170.4" y="127.7" transform="rotate(-90 170.4 127.7)">1</text>
<text x="184.4" y="127.7" transform="rotate(-90 184.4 127.7)">1</text>
<text x="197.1" y="127.7" transform="rotate(-90 197.1 127.7)">1</text>
<text x="209.8" y="127.7" transform="rotate(-90 209.8 127.7)">1</text>
<text x="10.4" y="135.9">C</text>
<text x="44.7" y="135.4" transform="rotate(-90 44.7 135.4)">2</text>
<text x="57.4" y="135.4" transform="rotate(-90 57.4 135.4)">2</text>
<text x="70.1" y="135.4" transform="rotate(-90 70.1 135.4)">2</text>
<text x="108.2" y="135.4" transform="rotate(-90 108.2 135.4)">2</text>
<text x="146.3" y="135.4" transform="rotate(-90 146.3 135.4)">2</text>
<text x="159" y="135.4" transform="rotate(-90 159 135.4)">2</text>
<text x="170.4" y="135.4" transform="rotate(-90 170.4 135.4)">2</text>
<text x="184.4" y="135.4" transform="rotate(-90 184.4 135.4)">2</text>
<text x="197.1" y="135.4" transform="rotate(-90 197.1 135.4)">2</text>
<text x="209.8" y="135.4" transform="rotate(-90 209.8 135.4)">2</text>
<text x="285.4" y="135.9">C</text>
<text x="10.4" y="185.9">D</text>
<text x="285.4" y="185.9">D</text>
<text x="35" y="199.9">1</text>
<text x="85" y="199.9">2</text>
<text x="135" y="199.9">3</text>
<text x="185" y="199.9">4</text>
<text x="235" y="199.9">5</text>
<text x="285" y="199.9">6</text>
</g>
<g font-size="1.8" fill="#008484">
<text x="46.9" y="58.7" transform="rotate(-90 46.9 58.7)">SW1A</text>
<text x="53.9" y="58.9" transform="rotate(-90 53.9 58.9)">KEY_1</text>
<text x="59.6" y="58.7" transform="rotate(-90 59.6 58.7)">SW2A</text>
<text x="66.6" y="58.9" transform="rotate(-90 66.6 58.9)">KEY_2</text>
<text x="72.3" y="58.7" transform="rotate(-90 72.3 58.7)">SW3A</text>
<text x="79.3" y="58.9" transform="rotate(-90 79.3 58.9)">KEY_3</text>
<text x="85" y="58.7" transform="rotate(-90 85 58.7)">SW4A</text>
<text x="92" y="58.9" transform="rotate(-90 92 58.9)">KEY_4</text>
<text x="97.7" y="58.7" transform="rotate(-90 97.7 58.7)">SW5A</text>
<text x="104.7" y="58.9" transform="rotate(-90 104.7 58.9)">KEY_5</text>
<text x="110.4" y="58.7" transform="rotate(-90 110.4 58.7)">SW6A</text>
<text x="117.4" y="58.9" transform="rotate(-90 117.4 58.9)">KEY_6</text>
<text x="123.1" y="58.7" transform="rotate(-90 123.1 58.7)">SW7A</text>
<text x="130.1" y="58.9" transform="rotate(-90 130.1 58.9)">KEY_7</text>
<text x="135.8" y="58.7" transform="rotate(-90 135.8 58.7)">SW8A</text>
<text x="142.8" y="58.9" transform="rotate(-90 142.8 58.9)">KEY_8</text>
<text x="148.5" y="58.7" transform="rotate(-90 148.5 58.7)">SW9A</text>
<text x="155.5" y="58.9" transform="rotate(-90 155.5 58.9)">KEY_9</text>
<text x="161.2" y="59.2" transform="rotate(-90 161.2 59.2)">SW10A</text>
<text x="168.2" y="58.9" transform="rotate(-90 168.2 58.9)">KEY_0</text>
<text x="173.9" y="59.2" transform="rotate(-90 173.9 59.2)">SW11A</text>
<text x="186.6" y="59.2" transform="rotate(-90 186.6 59.2)">SW12A</text>
<text x="199.3" y="59.2" transform="rotate(-90 199.3 59.2)">SW13A</text>
<text x="212" y="59.2" transform="rotate(-90 212 59.2)">SW14A</text>
<text x="41.2" y="60.2" transform="rotate(-90 41.2 60.2)">KEY_ESC</text>
<text x="46.4" y="61.7">D</text>
<text x="59.1" y="61.7">D</text>
<text x="71.8" y="61.7">D</text>
<text x="84.5" y="61.7">D</text>
<text x="97.2" y="61.7">D</text>
<text x="109.9" y="61.7">D</text>
<text x="122.6" y="61.7">D</text>
<text x="135.3" y="61.7">D</text>
<text x="148" y="61.7">D</text>
<text x="160.7" y="61.7">D</text>
<text x="173.4" y="61.7">D</text>
<text x="180.9" y="61.3" transform="rotate(-90 180.9 61.3)">KEY_MINUS</text>
<text x="186.1" y="61.7">D</text>
<text x="193.6" y="61.5" transform="rotate(-90 193.6 61.5)">KEY_EQUAL</text>
<text x="198.8" y="61.7">D</text>
<text x="206.3" y="61.9" transform="rotate(-90 206.3 61.9)">KEY_DELETE</text>
<text x="211.5" y="61.7">D</text>
<text x="45.9" y="66.8">D1</text>
<text x="58.6" y="66.8">D2</text>
<text x="71.3" y="66.8">D3</text>
<text x="84" y="66.8">D4</text>
<text x="96.7" y="66.8">D5</text>
<text x="109.4" y="66.8">D6</text>
<text x="122.1" y="66.8">D7</text>
<text x="134.8" y="66.8">D8</text>
<text x="147.5" y="66.8">D9</text>
<text x="159.7" y="66.8">D10</text>
<text x="172.4" y="66.8">D11</text>
<text x="185.1" y="66.8">D12</text>
<text x="197.8" y="66.8">D13</text>
<text x="210.5" y="66.8">D14</text>
<text x="142.8" y="77.7" transform="rotate(-90 142.8 77.7)">KEY_I</text>
<text x="41.2" y="79.3" transform="rotate(-90 41.2 79.3)">KEY_TAB</text>
<text x="46.4" y="80.8">D</text>
<text x="46.9" y="78.2" transform="rotate(-90 46.9 78.2)">SW15A</text>
<text x="53.9" y="78.2" transform="rotate(-90 53.9 78.2)">KEY_Q</text>
<text x="59.1" y="80.8">D</text>
<text x="59.6" y="78.2" transform="rotate(-90 59.6 78.2)">SW16A</text>
<text x="66.6" y="78.3" transform="rotate(-90 66.6 78.3)">KEY_W</text>
<text x="71.8" y="80.8">D</text>
<text x="72.3" y="78.2" transform="rotate(-90 72.3 78.2)">SW17A</text>
<text x="79.3" y="78.1" transform="rotate(-90 79.3 78.1)">KEY_E</text>
<text x="84.5" y="80.8">D</text>
<text x="85" y="78.2" transform="rotate(-90 85 78.2)">SW18A</text>
<text x="92" y="78.1" transform="rotate(-90 92 78.1)">KEY_R</text>
<text x="97.2" y="80.8">D</text>
<text x="97.7" y="78.2" transform="rotate(-90 97.7 78.2)">SW19A</text>
<text x="104.7" y="78" transform="rotate(-90 104.7 78)">KEY_T</text>
<text x="109.9" y="80.8">D</text>
<text x="110.4" y="78.2" transform="rotate(-90 110.4 78.2)">SW20A</text>
<text x="117.4" y="78.1" transform="rotate(-90 117.4 78.1)">KEY_Y</text>
<text x="122.6" y="80.8">D</text>
<text x="123.1" y="78.2" transform="rotate(-90 123.1 78.2)">SW21A</text>
<text x="130.1" y="78.1" transform="rotate(-90 130.1 78.1)">KEY_U</text>
<text x="135.3" y="80.8">D</text>
<text x="135.8" y="78.2" transform="rotate(-90 135.8 78.2)">SW22A</text>
<text x="148" y="80.8">D</text>
<text x="148.5" y="78.2" transform="rotate(-90 148.5 78.2)">SW23A</text>
<text x="155.5" y="78.2" transform="rotate(-90 155.5 78.2)">KEY_O</text>
<text x="160.7" y="80.8">D</text>
<text x="161.2" y="78.2" transform="rotate(-90 161.2 78.2)">SW24A</text>
<text x="168.2" y="78.1" transform="rotate(-90 168.2 78.1)">KEY_P</text>
<text x="173.4" y="80.8">D</text>
<text x="173.9" y="78.2" transform="rotate(-90 173.9 78.2)">SW25A</text>
<text x="180.9" y="81.2" transform="rotate(-90 180.9 81.2)">KEY_LBRACK</text>
<text x="186.1" y="80.8">D</text>
<text x="186.6" y="78.2" transform="rotate(-90 186.6 78.2)">SW26A</text>
<text x="193.6" y="81.3" transform="rotate(-90 193.6 81.3)">KEY_RBRACK</text>
<text x="198.8" y="80.8">D</text>
<text x="199.3" y="78.2" transform="rotate(-90 199.3 78.2)">SW27A</text>
<text x="206.3" y="81.8" transform="rotate(-90 206.3 81.8)">KEY_BACKSLH</text>
<text x="211.5" y="80.8">D</text>
<text x="212" y="78.2" transform="rotate(-90 212 78.2)">SW28A</text>
<text x="45.4" y="85.9">D15</text>
<text x="58.1" y="85.9">D16</text>
<text x="70.8" y="85.9">D17</text>
<text x="83.5" y="85.9">D18</text>
<text x="96.2" y="85.9">D19</text>
<text x="108.9" y="85.9">D20</text>
<text x="121.6" y="85.9">D21</text>
<text x="134.3" y="85.9">D22</text>
<text x="147" y="85.9">D23</text>
<text x="159.7" y="85.9">D24</text>
<text x="172.4" y="85.9">D25</text>
<text x="185.1" y="85.9">D26</text>
<text x="197.8" y="85.9">D27</text>
<text x="210.5" y="85.9">D28</text>
<text x="53.9" y="95.9" transform="rotate(-90 53.9 95.9)">KEY_A</text>
<text x="66.6" y="95.9" transform="rotate(-90 66.6 95.9)">KEY_S</text>
<text x="79.3" y="95.9" transform="rotate(-90 79.3 95.9)">KEY_D</text>
<text x="92" y="95.8" transform="rotate(-90 92 95.8)">KEY_F</text>
<text x="104.7" y="96" transform="rotate(-90 104.7 96)">KEY_G</text>
<text x="117.4" y="95.9" transform="rotate(-90 117.4 95.9)">KEY_H</text>
<text x="130.1" y="95.8" transform="rotate(-90 130.1 95.8)">KEY_J</text>
<text x="142.8" y="95.9" transform="rotate(-90 142.8 95.9)">KEY_K</text>
<text x="155.5" y="95.8" transform="rotate(-90 155.5 95.8)">KEY_L</text>
<text x="41.2" y="97.7" transform="rotate(-90 41.2 97.7)">KEY_CAPS</text>
<text x="46.4" y="98.6">D</text>
<text x="46.9" y="96" transform="rotate(-90 46.9 96)">SW29A</text>
<text x="59.1" y="98.6">D</text>
<text x="59.6" y="96" transform="rotate(-90 59.6 96)">SW30A</text>
<text x="71.8" y="98.6">D</text>
<text x="72.3" y="96" transform="rotate(-90 72.3 96)">SW31A</text>
<text x="84.5" y="98.6">D</text>
<text x="85" y="96" transform="rotate(-90 85 96)">SW32A</text>
<text x="97.2" y="98.6">D</text>
<text x="97.7" y="96" transform="rotate(-90 97.7 96)">SW33A</text>
<text x="109.9" y="98.6">D</text>
<text x="110.4" y="96" transform="rotate(-90 110.4 96)">SW34A</text>
<text x="122.6" y="98.6">D</text>
<text x="123.1" y="96" transform="rotate(-90 123.1 96)">SW35A</text>
<text x="135.3" y="98.6">D</text>
<text x="135.8" y="96" transform="rotate(-90 135.8 96)">SW36A</text>
<text x="148" y="98.6">D</text>
<text x="148.5" y="96" transform="rotate(-90 148.5 96)">SW37A</text>
<text x="160.7" y="98.6">D</text>
<text x="161.2" y="96" transform="rotate(-90 161.2 96)">SW38A</text>
<text x="168.2" y="97.4" transform="rotate(-90 168.2 97.4)">KEY_SEMI</text>
<text x="173.4" y="98.6">D</text>
<text x="173.9" y="96" transform="rotate(-90 173.9 96)">SW39A</text>
<text x="180.9" y="97.8" transform="rotate(-90 180.9 97.8)">KEY_APOS</text>
<text x="186.1" y="98.6">D</text>
<text x="186.6" y="96" transform="rotate(-90 186.6 96)">SW40A</text>
<text x="193.6" y="98.3" transform="rotate(-90 193.6 98.3)">KEY_ENTER</text>
<text x="198.8" y="98.6">D</text>
<text x="199.3" y="96" transform="rotate(-90 199.3 96)">SW41A</text>
<text x="45.4" y="103.7">D29</text>
<text x="58.1" y="103.7">D30</text>
<text x="70.8" y="103.7">D31</text>
<text x="83.5" y="103.7">D32</text>
<text x="96.2" y="103.7">D33</text>
<text x="108.9" y="103.7">D34</text>
<text x="121.6" y="103.7">D35</text>
<text x="134.3" y="103.7">D36</text>
<text x="147" y="103.7">D37</text>
<text x="159.7" y="103.7">D38</text>
<text x="172.4" y="103.7">D39</text>
<text x="185.1" y="103.7">D40</text>
<text x="197.8" y="103.7">D41</text>
<text x="41.2" y="118.7" transform="rotate(-90 41.2 118.7)">KEY_LSHIFT</text>
<text x="46.4" y="118.9">D</text>
<text x="46.9" y="116.3" transform="rotate(-90 46.9 116.3)">SW42A</text>
<text x="53.9" y="116.1" transform="rotate(-90 53.9 116.1)">KEY_Z</text>
<text x="59.1" y="118.9">D</text>
<text x="59.6" y="116.3" transform="rotate(-90 59.6 116.3)">SW43A</text>
<text x="66.6" y="116.2" transform="rotate(-90 66.6 116.2)">KEY_X</text>
<text x="71.8" y="118.9">D</text>
<text x="72.3" y="116.3" transform="rotate(-90 72.3 116.3)">SW44A</text>
<text x="79.3" y="116.2" transform="rotate(-90 79.3 116.2)">KEY_C</text>
<text x="84.5" y="118.9">D</text>
<text x="85" y="116.3" transform="rotate(-90 85 116.3)">SW45A</text>
<text x="92" y="116.2" transform="rotate(-90 92 116.2)">KEY_V</text>
<text x="97.2" y="118.9">D</text>
<text x="97.7" y="116.3" transform="rotate(-90 97.7 116.3)">SW46A</text>
<text x="104.7" y="116.2" transform="rotate(-90 104.7 116.2)">KEY_B</text>
<text x="109.9" y="118.9">D</text>
<text x="110.4" y="116.3" transform="rotate(-90 110.4 116.3)">SW47A</text>
<text x="117.4" y="116.2" transform="rotate(-90 117.4 116.2)">KEY_N</text>
<text x="122.6" y="118.9">D</text>
<text x="123.1" y="116.3" transform="rotate(-90 123.1 116.3)">SW48A</text>
<text x="130.1" y="116.3" transform="rotate(-90 130.1 116.3)">KEY_M</text>
<text x="135.3" y="118.9">D</text>
<text x="135.8" y="116.3" transform="rotate(-90 135.8 116.3)">SW49A</text>
<text x="142.8" y="119" transform="rotate(-90 142.8 119)">KEY_COMMA</text>
<text x="148" y="118.9">D</text>
<text x="148.5" y="116.3" transform="rotate(-90 148.5 116.3)">SW50A</text>
<text x="155.5" y="119" transform="rotate(-90 155.5 119)">KEY_PERIOD</text>
<text x="160.7" y="118.9">D</text>
<text x="161.2" y="116.3" transform="rotate(-90 161.2 116.3)">SW51A</text>
<text x="168.2" y="118.6" transform="rotate(-90 168.2 118.6)">KEY_SLASH</text>
<text x="173.4" y="118.9">D</text>
<text x="173.9" y="116.3" transform="rotate(-90 173.9 116.3)">SW52A</text>
<text x="180.9" y="116.8" transform="rotate(-90 180.9 116.8)">KEY_UP</text>
<text x="186.1" y="118.9">D</text>
<text x="186.6" y="116.3" transform="rotate(-90 186.6 116.3)">SW53A</text>
<text x="193.6" y="118.8" transform="rotate(-90 193.6 118.8)">KEY_RSHIFT</text>
<text x="198.8" y="118.9">D</text>
<text x="199.3" y="116.3" transform="rotate(-90 199.3 116.3)">SW54A</text>
<text x="45.4" y="124">D42</text>
<text x="58.1" y="124">D43</text>
<text x="70.8" y="124">D44</text>
<text x="83.5" y="124">D45</text>
<text x="96.2" y="124">D46</text>
<text x="108.9" y="124">D47</text>
<text x="121.6" y="124">D48</text>
<text x="134.3" y="124">D49</text>
<text x="147" y="124">D50</text>
<text x="159.7" y="124">D51</text>
<text x="172.4" y="124">D52</text>
<text x="185.1" y="124">D53</text>
<text x="197.8" y="124">D54</text>
<text x="41.2" y="136.3" transform="rotate(-90 41.2 136.3)">KEY_LCTRL</text>
<text x="46.4" y="136.7">D</text>
<text x="46.9" y="134.1" transform="rotate(-90 46.9 134.1)">SW55A</text>
<text x="53.9" y="137.2" transform="rotate(-90 53.9 137.2)">KEY_SPECIAL</text>
<text x="59.1" y="136.7">D</text>
<text x="59.6" y="134.1" transform="rotate(-90 59.6 134.1)">SW56A</text>
<text x="66.6" y="135.6" transform="rotate(-90 66.6 135.6)">KEY_LALT</text>
<text x="71.8" y="136.7">D</text>
<text x="72.3" y="134.1" transform="rotate(-90 72.3 134.1)">SW57A</text>
<text x="104.7" y="136.4" transform="rotate(-90 104.7 136.4)">KEY_SPACE</text>
<text x="109.9" y="136.7">D</text>
<text x="110.4" y="134.1" transform="rotate(-90 110.4 134.1)">SW58A</text>
<text x="142.8" y="135.7" transform="rotate(-90 142.8 135.7)">KEY_RALT</text>
<text x="148" y="136.7">D</text>
<text x="148.5" y="134.1" transform="rotate(-90 148.5 134.1)">SW59A</text>
<text x="155.5" y="134.5" transform="rotate(-90 155.5 134.5)">KEY_FN</text>
<text x="160.7" y="136.7">D</text>
<text x="161.2" y="134.1" transform="rotate(-90 161.2 134.1)">SW60A</text>
<text x="166.9" y="136.4" transform="rotate(-90 166.9 136.4)">KEY_RCTRL</text>
<text x="172.1" y="136.7">D</text>
<text x="172.6" y="134.1" transform="rotate(-90 172.6 134.1)">SW61A</text>
<text x="180.9" y="135.6" transform="rotate(-90 180.9 135.6)">KEY_LEFT</text>
<text x="186.1" y="136.7">D</text>
<text x="186.6" y="134.1" transform="rotate(-90 186.6 134.1)">SW62A</text>
<text x="193.6" y="136.2" transform="rotate(-90 193.6 136.2)">KEY_DOWN</text>
<text x="198.8" y="136.7">D</text>
<text x="199.3" y="134.1" transform="rotate(-90 199.3 134.1)">SW63A</text>
<text x="206.3" y="136.1" transform="rotate(-90 206.3 136.1)">KEY_RIGHT</text>
<text x="211.5" y="136.7">D</text>
<text x="212" y="134.1" transform="rotate(-90 212 134.1)">SW64A</text>
<text x="45.4" y="141.8">D55</text>
<text x="58.1" y="141.8">D56</text>
<text x="70.8" y="141.8">D57</text>
<text x="108.9" y="141.8">D58</text>
<text x="147" y="141.8">D59</text>
<text x="159.7" y="141.8">D60</text>
<text x="171.1" y="141.8">D61</text>
<text x="185.1" y="141.8">D62</text>
<text x="197.8" y="141.8">D63</text>
<text x="210.5" y="141.8">D64</text>
</g>
</svg>
